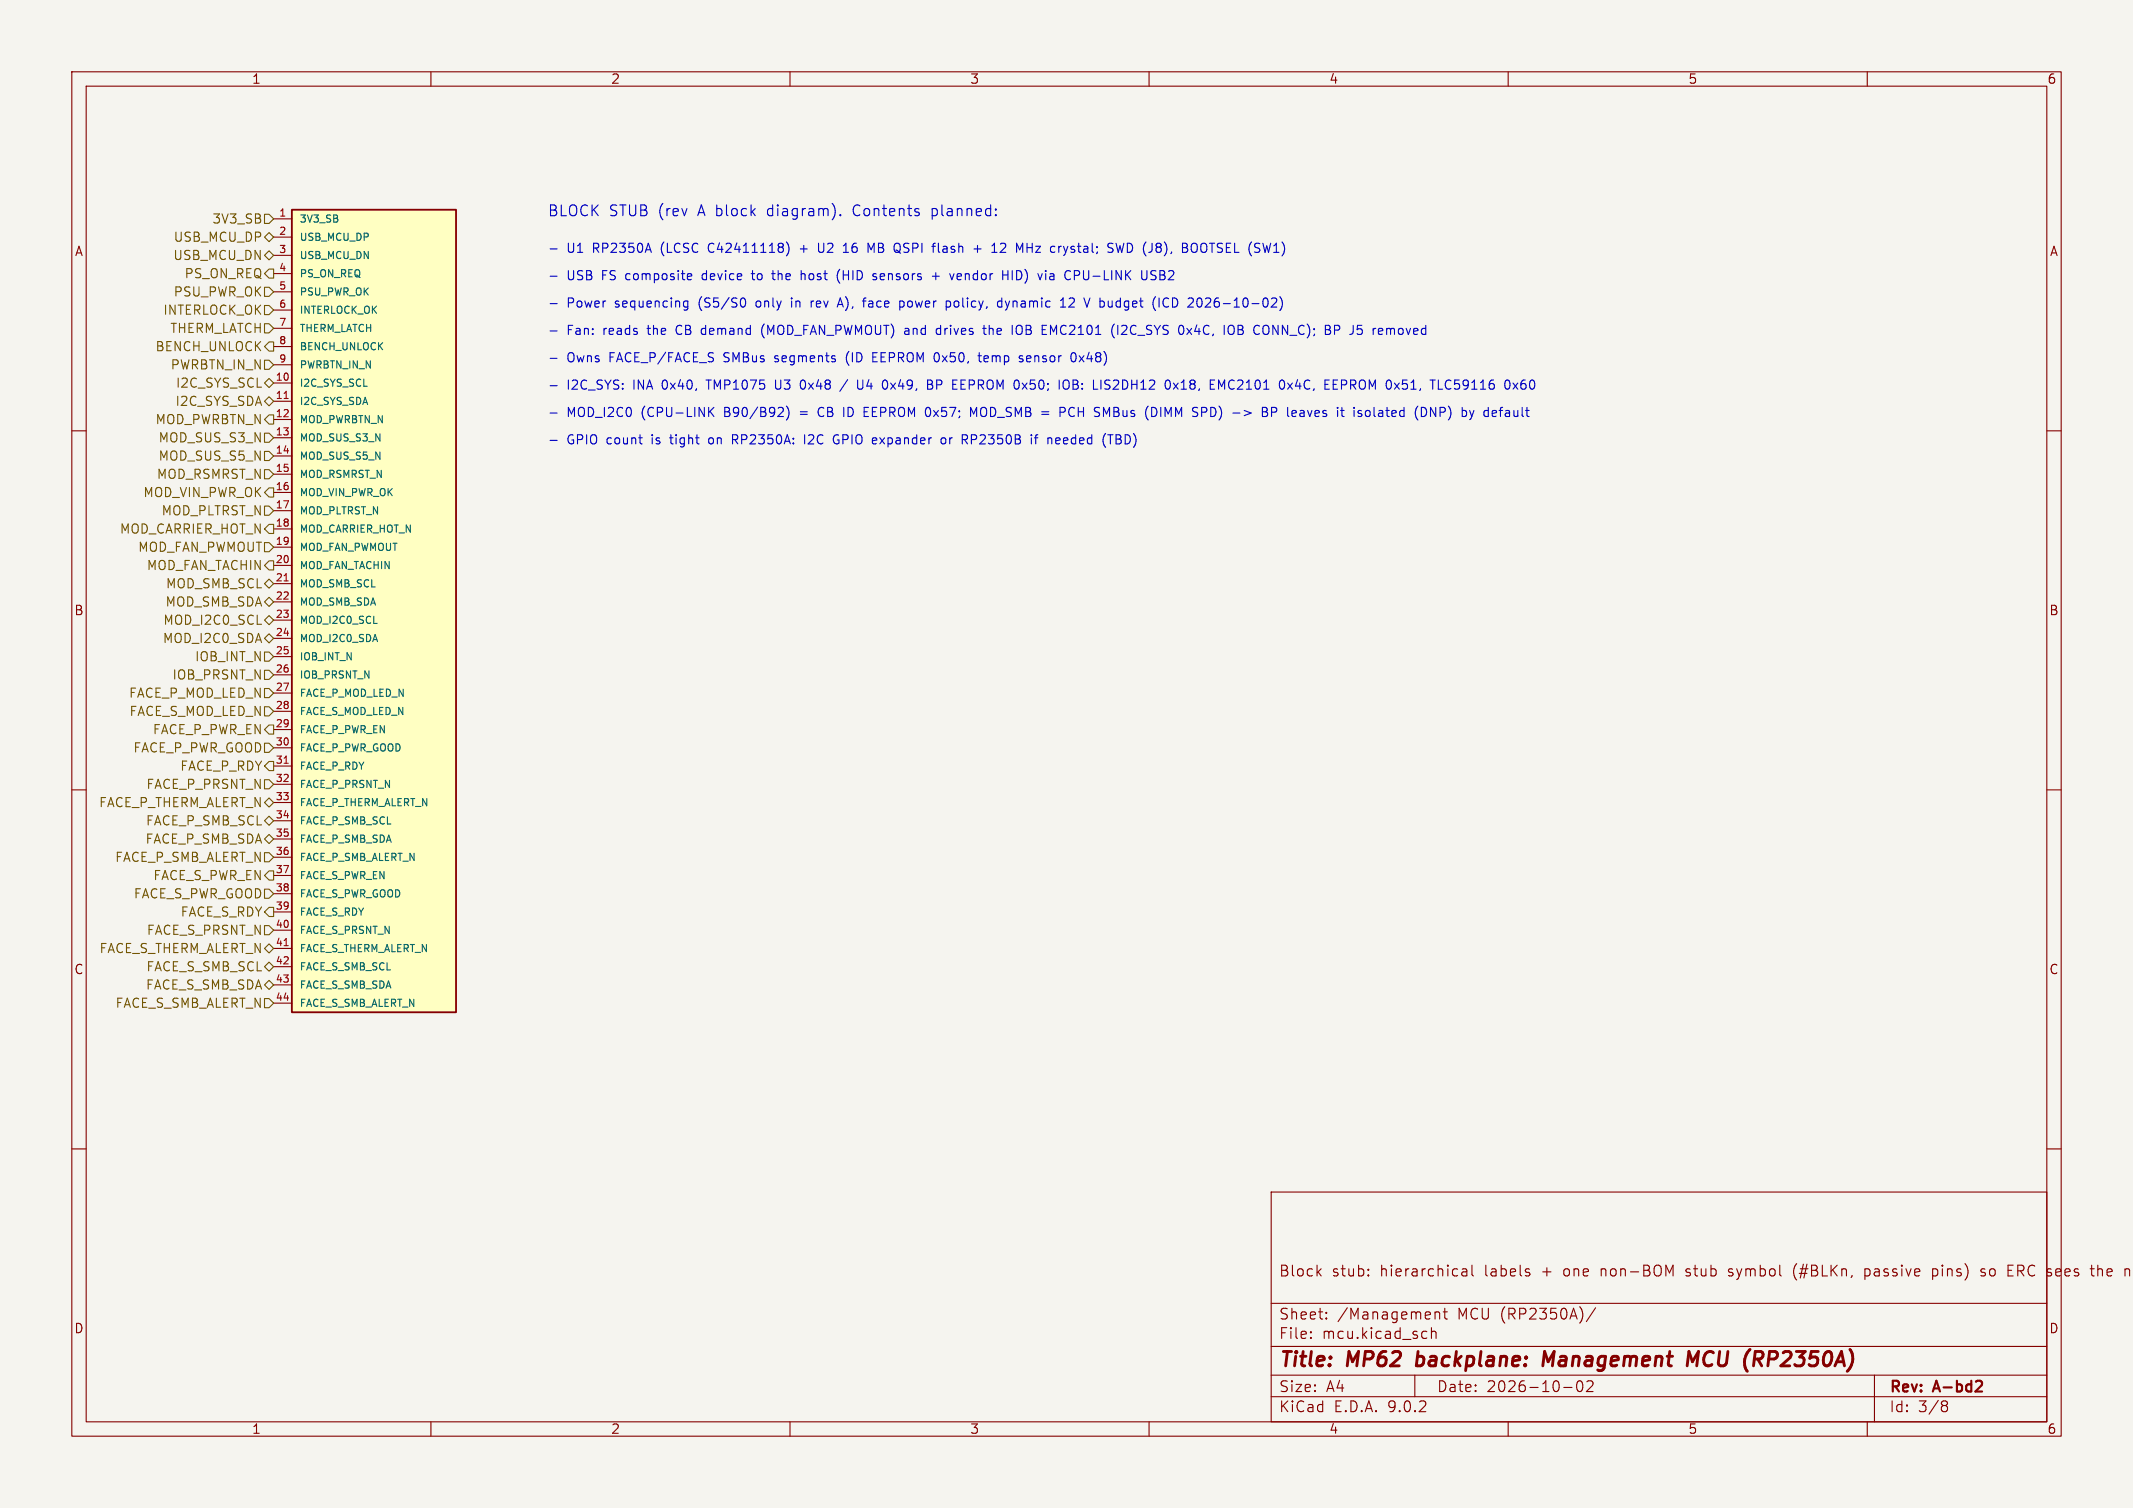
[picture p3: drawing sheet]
<svg xmlns="http://www.w3.org/2000/svg" width="297mm" height="210mm" viewBox="0 0 297 210" stroke-linecap="round" stroke-linejoin="round" font-family="sans-serif">
<path d="M0 0h297v210h-297z" fill="#f5f4ef" stroke="#f5f4ef" stroke-width=".14"/>
<g fill="none" stroke="#840000" stroke-width=".15">
<path d="M10 10h277v190h-277zM12 12h273v186h-273zM60 10v2M110 10v2M160 10v2M210 10v2M260 10v2M10 60h2M285 60h2M10 110h2M285 110h2M10 160h2"/>
<path d="M177 166h108v32h-108zM183.5 177.1l.5 .6M184 176.7l-.6 .6M190.5 177.6h.1l-.1 .1M190.5 176.8h.1l-.1 .1M190.5 177.6v.1M190.5 176.8v.1M203.6 176.8l.1-.1 .5 .1v.9M204.2 177.1h-.5a.29 .29 0 0 0-.2 .3 .29 .29 0 0 0 .2 .3l.5-.1M205 176.2v1.3l.2 .2M213 177.3v.1v.2M234.7 177.6l.2 .1"/>
<path d="M234.8 176.8l-.1 .1 .1 .2M240.7 177.6l.4 .1M240.9 176.7l-.2 .2v.2l.2 .1M250.2 176a1.72 1.72 0 0 0 0 2.3M259.7 176.8l.1-.1 .4 .1M259.7 177.6l.1 .1 .4-.1M259.7 176.7v1.5M269.1 176.8l.4-.1 .3 .3M269.1 176.7v1.5M269.8 177.4l-.3 .3-.4-.1M276.4 176.8l-.4-.1-.2 .2 .1 .2 .5 .2 .1 .1-.1 .2-.2 .1-.4-.1M279.6 177.7h.7"/>
<path d="M279.6 176.2h.7M285 160h2M292.1 176.2v1.5M292.5 176.7l-.4 .1M60 198v2M110 198v2M160 198v2M177 194.5h108M177 191.5h108M177 187.5h108M177 181.5h108M182.5 186.3h.1l-.1 .1"/>
<path d="M182.5 186.3v.1M182.5 185.5v.1M182.5 185.5h.1l-.1 .1M184.7 183.6v.1M184.7 183.6h-.1l.1 .1M184.7 182.8v.1M184.7 182.8h-.1l.1 .1M197 191.5v3M198.2 185.4l.5 .1M198.7 186.3l-.5 .1M199.3 185.5a.37 .37 0 0 1 .7 .1v.8M199.3 184.9v1.5"/>
<path d="M199.8 182.7v1M199.8 182.8a.37 .37 0 0 1 .7 .1v.8M201 182.7h.5M201.2 182.2v1.3v.1l.3 .1M210 198v2M217.7 193.2h1.2M219.7 192.4a1.02 1.02 0 0 0 .2 1.4h.1a.91 .91 0 0 0 .2-1.4M221.7 192.4l.1 .2-.1 .3-.8 .9h.9M222.2 182.1l-1.3 2M260 198v2M261 191.5v6.5M270.6 195.1l.4 .1a.31 .31 0 0 1 .2 .3 .31 .31 0 0 1-.3 .2"/>
<path d="M270.6 195.7h.3M270.9 195.7l.2 .2 .1 .4-.2 .2-.4 .1"/>
</g>
<path d="M275.1 193.8h.9M275.9 192.4l.1 .2-.1 .3" fill="none" stroke="#840000" stroke-width=".3"/>
<path d="M197.2 190.1l.2 .1M197.5 188.2l-.3 2M216.4 188.2l-.8 1.4-.5-1.4-.3 2M234.9 190.2l.3-2 .5 1.4 .8-1.4-.2 2M244.4 188.2h.8l.1 .1M244.8 189.3l.5 .9M245.3 189.1l-.3 .2h-.7" fill="none" stroke="#840000" stroke-width=".4"/>
<path d="M40.6 29.2h22.9v111.8h-22.9z" fill="#ffffc2"/>
<path d="M40.6 29.2h22.9v111.8h-22.9z" fill="none" stroke="#840000" stroke-width=".25"/>
<g fill="none" stroke="#840000" stroke-width=".15">
<path d="M38.1 30.5h2.5M38.1 33h2.5M38.1 35.6h2.5M38.1 38.1h2.5M38.1 40.6h2.5M38.1 43.2h2.5M38.1 45.7h2.5M38.1 48.3h2.5M38.1 50.8h2.5M38.1 53.3h2.5M38.1 55.9h2.5M38.1 58.4h2.5"/>
<path d="M38.1 61h2.5M38.1 63.5h2.5M38.1 66h2.5M38.1 68.6h2.5M38.1 71.1h2.5M38.1 73.7h2.5M38.1 76.2h2.5M38.1 78.7h2.5M38.1 81.3h2.5M38.1 83.8h2.5M38.1 86.4h2.5M38.1 88.9h2.5"/>
<path d="M38.1 91.4h2.5M38.1 94h2.5M38.1 96.5h2.5M38.1 99.1h2.5M38.1 101.6h2.5M38.1 104.1h2.5M38.1 106.7h2.5M38.1 109.2h2.5M38.1 111.8h2.5M38.1 114.3h2.5M38.1 116.8h2.5M38.1 119.4h2.5"/>
<path d="M38.1 121.9h2.5M38.1 124.5h2.5M38.1 127h2.5M38.1 129.5h2.5M38.1 132.1h2.5M38.1 134.6h2.5M38.1 137.2h2.5M38.1 139.7h2.5"/>
</g>
<path d="M39.6 55.5h.5M39.6 80.9h.5M39.6 106.3h.5M39.6 131.7h.5" fill="none" stroke="#a90000" stroke-width=".15"/>
<g fill="none" stroke="#725600" stroke-width=".15">
<path d="M36.8 33l.7-.6 .6 .6-.6 .7zM36.8 29.8h.7l.6 .7-.6 .6h-.7zM36.8 35.6l.7-.7 .6 .7-.6 .6zM37.5 37.5h.6v1.2h-.6l-.7-.6zM36.8 40h.7l.6 .6-.6 .7h-.7zM36.8 42.5h.7l.6 .7-.6 .6h-.7zM36.8 45.1h.7l.6 .6-.6 .7h-.7zM36.8 50.2h.7l.6 .6-.6 .6h-.7zM36.8 53.3l.7-.6 .6 .6-.6 .7zM36.8 55.9l.7-.7 .6 .7-.6 .6zM37.5 47.6h.6v1.3h-.6l-.7-.6zM37.5 57.8h.6v1.3h-.6l-.7-.7z"/>
<path d="M36.8 65.4h.7l.6 .6-.6 .7h-.7zM36.8 60.3h.7l.6 .7-.6 .6h-.7zM36.8 62.9h.7l.6 .6-.6 .6h-.7zM36.8 70.5h.7l.6 .6-.6 .7h-.7zM36.8 75.6h.7l.6 .6-.6 .6h-.7zM37.5 78.1h.6v1.3h-.6l-.7-.7zM37.5 67.9h.6v1.3h-.6l-.7-.6zM37.5 73h.6v1.3h-.6l-.7-.6zM36.8 81.3l.7-.7 .6 .7-.6 .6zM36.8 83.8l.7-.6 .6 .6-.6 .7zM36.8 86.4l.7-.7 .6 .7-.6 .6zM36.8 88.9l.7-.6 .6 .6-.6 .6z"/>
<path d="M36.8 90.8h.7l.6 .6-.6 .7h-.7zM36.8 93.3h.7l.6 .7-.6 .6h-.7zM36.8 95.9h.7l.6 .6-.6 .7h-.7zM36.8 98.4h.7l.6 .7-.6 .6h-.7zM36.8 108.6h.7l.6 .6-.6 .7h-.7zM36.8 103.5h.7l.6 .6-.6 .7h-.7zM36.8 106.7l.7-.7h.6v1.3h-.6zM36.8 111.8l.7-.7 .6 .7-.6 .6zM36.8 114.3l.7-.6 .6 .6-.6 .6zM36.8 116.8l.7-.6 .6 .6-.6 .7zM36.8 118.7h.7l.6 .7-.6 .6h-.7zM37.5 101h.6v1.2h-.6l-.7-.6z"/>
<path d="M36.8 123.8h.7l.6 .7-.6 .6h-.7zM36.8 128.9h.7l.6 .6-.6 .7h-.7zM36.8 134.6l.7-.6 .6 .6-.6 .7zM36.8 137.2l.7-.7 .6 .7-.6 .6zM36.8 139.1h.7l.6 .6-.6 .6h-.7zM37.5 121.3h.6v1.3h-.6l-.7-.7zM37.5 126.4h.6v1.2h-.6l-.7-.6zM37.5 131.4l.6 .7-.6 .6-.7-.6z"/>
</g>
<g fill="none" stroke="#0000c2" stroke-width=".15">
<path d="M76.6 38.5h1M76.6 34.7h1M95.9 38.1l.4 .1v.2l-.6 .1M96.3 38.9l-.4 .1M104.6 38.1h.5M104.8 37.7v1.2M107.4 38.1h.5M107.6 37.7v1.1l.1 .1 .2 .1M109.5 33.7a1.46 1.46 0 0 1 0 1.9M111.4 34.7h1M111.6 38.2l.3-.1 .2 .2M111.6 37.7v1.3"/>
<path d="M114 33.9v1l.1 .2h.4M116.9 37.5a1.46 1.46 0 0 0 0 1.9M117 29.9l.1 .1h-.1M117 29.9l-.1 .1h.1M117 29.9v.1M117.4 35.1h.7M117.5 34.2l.3-.3v1.2M120.9 33.9l.4 .9 .4-.9M121.9 38.5l.2 .2-.2 .3M121.9 38.1l.1 .1M125.3 35.2l.1 .1M125.3 34.1v.9"/>
<path d="M129.8 29v1.5M129.8 30h.1M129.8 38.5h1M129.9 29l-.1 .1M130.3 38v1M130.7 35l.1 .1M133.7 38.1h-.3l-.1 .2v.6l.4 .1M133.9 38.4l-.6 .1M135.6 34.7h1M136.1 34.2v.9M139.6 38.3h.7M139.8 33.9h-.3l-.2 .1"/>
<path d="M140 34.4l-.7 .7h.7M140.3 37.7v1.3M140.9 37.7v1.3M143 33.9v1.2M143 34.5h.7M146.3 38.1l-.1 .1M146.3 38.5a.25 .25 0 0 0-.2 .2 .25 .25 0 0 0 .2 .3M148.1 34.3l.3 .8M148.3 35.4l-.2 .2M149.6 37.7h.5l.2 .1M150.3 38.2l-.2 .2h-.5M154.7 34.5l.3 .3-.1 .2-.2 .1"/>
<path d="M154.8 33.9h.2M155.4 33.9l.3 1.2 .2-.9 .3 .9 .3-1.2M159.7 37.7l-.1 1.1M161 37.7h-.5l-.2 .1v.4l.5 .2 .2 .3-.3 .3-.5-.1M166 33.9a.42 .42 0 0 1 .5 0 .42 .42 0 0 1 .2 .4v.4a.42 .42 0 0 1-.2 .4 .42 .42 0 0 1-.5 0M167.3 34.1v.9M76.6 42.3h1M76.6 46.1h1M76.6 53.7h1M76.6 57.5h1M76.6 49.9h1M95.3 42.7h.5"/>
<path d="M95.3 42h.5M95.8 41.9v1l-.3 .3-.3-.1M97.8 45.8l-.2 .2v.3l.2 .2M98.9 57.3l.5 .7M99.4 56.7l-.7 .8M103.4 41.5h.1a.79 .79 0 0 1 0 1.3h-.1M106.4 45.1a1.46 1.46 0 0 0 0 2M108 52.9v1.1l.2 .2M109 56.8l.1 .2-.1 .3-.7 .7h.8M109.5 56.6a1.46 1.46 0 0 1 0 1.9M110.2 41.5v.1M110.2 41.9v.9"/>
<path d="M111.9 52.9h-.2a.79 .79 0 0 0 0 1.3h.2M112.9 41.9v.9M113.3 41.9l-.2 .1-.2 .2M114.2 56.8l-.3 .5 .1 .4 .2 .2M116.6 42.8l.4-1.3 .4 1.3M116.7 42.4h.6M118 49.3l-.2 .5 .2 .7M118 52.9l-1.1 1.6M119.4 52.9v1.1l.3 .2 .3-.1 .1-.1v-1.1M120.1 41.9h.5M120.3 58h.6M120.3 57.3h.5"/>
<path d="M120.3 56.7h.6M120.4 41.5h.2M121.5 49.7h.5M122.1 49.1h-.6v1.3h.6M123.4 53l.2 .4v.3l-.2 .4M125.3 42l.3-.1 .3 .3v.3l-.1 .2h-.5M126.1 45.7l.4 .1M126.6 46l-.5 .1M126.6 46.5l-.5 .1M129.2 52.9h.4l.2 .1v.3l-.2 .2a.34 .34 0 0 1 .3 .3 .34 .34 0 0 1-.3 .4h-.4zM129.2 53.5h.4M130.5 45.8h.5"/>
<path d="M130.5 46.5h.5M131 45.3v1.3M132.1 41.9l.3 .3v.3l-.3 .3M132.9 42v.6M133.8 53.5h.4M134.4 52.9h-.6v1.3h.6M135.1 58v-1.3l.5 .9 .4-.9v1.3M136.2 49.5h.5M136.4 49.1v1.1v.1l.3 .1M136.8 45.7h.5M137 45.3v1.1l.1 .1 .2 .1M137.7 45.3v1.3"/>
<path d="M137.9 45.7l-.2 .2M139.5 42l-.4-.1-.2 .3v.3l.1 .2h.5M139.5 41.5v1.3M140 41.9l.3 .9-.1 .3-.2 .1M142 49.9l.3 .1 .2 .1-.1 .2-.4 .1M142 49.6h.4M142.2 45.4a.42 .42 0 0 0-.5-.1 .42 .42 0 0 0-.2 .4v.5a.42 .42 0 0 0 .2 .3 .42 .42 0 0 0 .5 0M146.7 46.2l-.4-.9v1.3M147.7 42.8h.7M147.9 41.7l.1-.2v1.3M148 53.3a.42 .42 0 0 1 .4-.4 .42 .42 0 0 1 .5 .4v.5a.42 .42 0 0 1-.5 .4 .42 .42 0 0 1-.4-.4M148.3 56.9v.4"/>
<path d="M149.1 56.8l-.3 .5 .1 .4 .2 .2M149.3 49.2l.2-.1a.79 .79 0 0 1 0 1.3l-.2-.1M149.4 41.5h-.3l-.2 .1M149.5 42l-.7 .8h.8M153.6 56.7l.5 .9M153.8 54.1l.5 .1M154.4 52.9h-.3l-.3 .3 .2 .3 .3 .1M155 46.8l.2 .3M155.2 45.1l-.2 .3M155.6 45.3v1.3M156.4 45.3l-.2 .1M156.9 45.9l-.8 .7h.8"/>
<path d="M160.7 56.7a.68 .68 0 0 1 .4 .7 .68 .68 0 0 1-.4 .6M162.7 41.6a.51 .51 0 0 0-.6 0 .51 .51 0 0 0-.2 .6 .48 .48 0 0 0 .3 .5 .48 .48 0 0 0 .5-.1M163.4 53.3l.7 .9M164.1 53.3l-.7 .9M165.3 45.7l.6 .9M165.9 45.7l-.6 .9M167.3 41.7v.8M167.3 56.7h.5l.2 .3M168 57.2l-.2 .2h-.5M169.7 52.9l.4 .9 .4-.9v1.3M171.3 45.3a.43 .43 0 0 1 .6 .4v.5a.43 .43 0 0 1-.6 .4M172.4 45.9h.4"/>
<path d="M172.8 45.3h-.4v1.3h.5M173.2 57.2l1 .3-1 .4M176.4 45.3l.1 .1a.81 .81 0 0 1-.1 1.2M176.4 57.5v.4M177.1 57.4l.6-.1 .1-.1-.1-.3-.2-.2h-.4v1.3M178.4 41.7l.2 .5-.2 .7M179.3 53.3l.7 .9M180 53.3l-.7 .9M180.7 52.9l-.3 .9h.8M181.5 57.2l.1 .8M181.6 57.9l-.1 .1M181.6 57.5h-.1"/>
<path d="M185.8 45.3h.5l.2 .2-.1 .4-.6 .1M187.4 53l-.6-.1v1.3M187.4 53.5l-.6 .1M188.5 56.7v.2M188.5 57.2v.8M191.3 56.7v1.1l.2 .2M193.4 45.7l.2 .2M193.6 45.9v.7M194 45.7l-.3 .1-.1 .1M198.6 57v.7M199.9 56.7v1.3l-.7-1.3v1.3M201.3 53.9a.44 .44 0 0 0 .7 .2"/>
<path d="M202 53a.45 .45 0 0 0-.7 .2M207.1 57.2h-.4l-.1 .2 .1 .5 .4 .1M209.8 57.2h.3l.1 .8M210.2 57.5h-.4M210.2 57.9l-.4 .1M211.8 53.7l.2-.3h.2l.3 .3v.3l-.3 .2-.3-.1-.1-.1M212.4 52.9a.5 .5 0 0 0-.6 .6M76.6 61.3h1M98.8 61l-.1 .2v.4l.1 .2M102 61.2h.5M102.3 61.2l.4 .6M102.5 60.5h-.5v1.3"/>
<path d="M112 60.5v1.3M112.6 60.6v.1M113.3 61.1l-.8 .7h.8M116.3 60.6h.5M116.6 61.3h.2M116.8 61.7l-.2 .1h-.3M131.2 61h.3l.2 .2v.4l-.2 .2h-.3l-.2-.2v-.4zM135.3 61.2h.4M135.7 60.5h-.4v1.3M144 61h.5M144.5 60.5l-.2 .1-.1 .1v1.1M147.1 61.8h.4"/>
<path d="M147.1 61h.3h.1l.1 .3-.6 .1M154.3 60.5h.7M154.6 60.5v1.3M155.4 61.2h.4M155.8 60.5h-.4v1.3h.5"/>
</g>
<g font-size="2.8" fill="#840000">
<text x="178" y="190.9">Title:</text>
<text x="187.7" y="190.9">MP62</text>
<text x="198.1" y="190.9">backplane:</text>
<text x="216.5" y="190.9">Management</text>
<text x="237.4" y="190.9">MCU</text>
<text x="246.1" y="190.9">(RP2350A)</text>
</g>
<g font-size="2.1" fill="#0000c2">
<text x="76.2" y="30.2">BLOCK</text>
<text x="84.8" y="30.2">STUB (rev</text>
<text x="97.4" y="30.2">A block</text>
<text x="107.3" y="30.2">diagram).</text>
<text x="119.4" y="30.2">Contents</text>
<text x="130.4" y="30.2">planned:</text>
</g>
<g font-size="2.1" fill="#840000">
<text x="178" y="178">Block</text>
<text x="185.4" y="178">stub:</text>
<text x="192.2" y="178">hierarchical</text>
<text x="206.9" y="178">labels</text>
<text x="215" y="178">+</text>
<text x="218.1" y="178">one</text>
<text x="223.4" y="178">non-BOM</text>
<text x="235.5" y="178">stub</text>
<text x="241.5" y="178">symbol</text>
<text x="250.7" y="178">(#BLKn,</text>
<text x="260.8" y="178">passive</text>
<text x="270.4" y="178">pins)</text>
<text x="277.3" y="178">so</text>
<text x="281.2" y="178">ERC</text>
<text x="286.8" y="178">sees</text>
<text x="293.1" y="178">the</text>
<text x="178" y="184">Sheet:</text>
<text x="186.2" y="184">/Management</text>
<text x="203" y="184">MCU (RP2350A)/</text>
<text x="178" y="186.7">File:</text>
<text x="184.1" y="186.7">mcu.kicad_sch</text>
<text x="178" y="196.9">KiCad</text>
<text x="178" y="194.1">Size:</text>
<text x="184.7" y="194.1">A4</text>
<text x="185.7" y="196.9">E.D.A.</text>
<text x="193.3" y="196.9">9.0.2</text>
<text x="200" y="194.1">Date:</text>
<text x="207" y="194.1">2026-10-02</text>
<text x="263" y="194.3">Rev:</text>
<text x="263" y="196.9">Id:</text>
<text x="267.1" y="196.9">3/8</text>
<text x="269.4" y="194.3">A-bd2</text>
</g>
<g font-size="1.8" fill="#840000">
<text x="35" y="11.9">1</text>
<text x="85" y="11.9">2</text>
<text x="135" y="11.9">3</text>
<text x="185" y="11.9">4</text>
<text x="235" y="11.9">5</text>
<text x="285" y="11.9">6</text>
<text x="10.3" y="35.9">A</text>
<text x="285.3" y="35.9">A</text>
<text x="10.3" y="85.9">B</text>
<text x="285.3" y="85.9">B</text>
<text x="10.3" y="135.9">C</text>
<text x="285.3" y="135.9">C</text>
<text x="10.3" y="185.9">D</text>
<text x="285.3" y="185.9">D</text>
<text x="35" y="199.9">1</text>
<text x="85" y="199.9">2</text>
<text x="135" y="199.9">3</text>
<text x="185" y="199.9">4</text>
<text x="235" y="199.9">5</text>
<text x="285" y="199.9">6</text>
</g>
<g font-size="1.8" fill="#725600">
<text x="24.1" y="33.9">USB_MCU_DP</text>
<text x="29.5" y="31.3">3V3_SB</text>
<text x="24" y="36.4">USB_MCU_DN</text>
<text x="24.1" y="41.5">PSU_PWR_OK</text>
<text x="25.6" y="39">PS_ON_REQ</text>
<text x="22.6" y="44">INTERLOCK_OK</text>
<text x="23.6" y="46.6">THERM_LATCH</text>
<text x="21.6" y="49.1">BENCH_UNLOCK</text>
<text x="23.7" y="51.7">PWRBTN_IN_N</text>
<text x="21.6" y="59.3">MOD_PWRBTN_N</text>
<text x="24.3" y="56.7">I2C_SYS_SDA</text>
<text x="24.4" y="54.2">I2C_SYS_SCL</text>
<text x="22" y="61.8">MOD_SUS_S3_N</text>
<text x="22" y="64.4">MOD_SUS_S5_N</text>
<text x="19.9" y="69.4">MOD_VIN_PWR_OK</text>
<text x="21.7" y="66.9">MOD_RSMRST_N</text>
<text x="22.4" y="72">MOD_PLTRST_N</text>
<text x="16.6" y="74.5">MOD_CARRIER_HOT_N</text>
<text x="19.1" y="77.1">MOD_FAN_PWMOUT</text>
<text x="20.3" y="79.6">MOD_FAN_TACHIN</text>
<text x="23" y="82.1">MOD_SMB_SCL</text>
<text x="22.6" y="89.8">MOD_I2C0_SDA</text>
<text x="22.6" y="87.2">MOD_I2C0_SCL</text>
<text x="23" y="84.7">MOD_SMB_SDA</text>
<text x="23.9" y="94.8">IOB_PRSNT_N</text>
<text x="27.1" y="92.3">IOB_INT_N</text>
<text x="17.9" y="97.4">FACE_P_MOD_LED_N</text>
<text x="17.9" y="99.9">FACE_S_MOD_LED_N</text>
<text x="18.5" y="105">FACE_P_PWR_GOOD</text>
<text x="21.2" y="102.5">FACE_P_PWR_EN</text>
<text x="25" y="107.5">FACE_P_RDY</text>
<text x="13.7" y="112.6">FACE_P_THERM_ALERT_N</text>
<text x="20.3" y="110.1">FACE_P_PRSNT_N</text>
<text x="20.2" y="117.7">FACE_P_SMB_SDA</text>
<text x="20.2" y="115.2">FACE_P_SMB_SCL</text>
<text x="15.9" y="120.2">FACE_P_SMB_ALERT_N</text>
<text x="18.5" y="125.3">FACE_S_PWR_GOOD</text>
<text x="21.3" y="122.8">FACE_S_PWR_EN</text>
<text x="20.3" y="130.4">FACE_S_PRSNT_N</text>
<text x="25.1" y="127.9">FACE_S_RDY</text>
<text x="13.8" y="132.9">FACE_S_THERM_ALERT_N</text>
<text x="20.3" y="135.5">FACE_S_SMB_SCL</text>
<text x="16" y="140.6">FACE_S_SMB_ALERT_N</text>
<text x="20.2" y="138">FACE_S_SMB_SDA</text>
</g>
<g font-size="1.8" fill="#0000c2">
<text x="78.9" y="35.3">U1</text>
<text x="82.7" y="35.3">RP2350A</text>
<text x="92.3" y="35.3">(LCSC</text>
<text x="99.1" y="35.3">C42411118)</text>
<text x="112" y="35.3">+</text>
<text x="114.8" y="35.3">U2</text>
<text x="118.5" y="35.3">16</text>
<text x="122.1" y="35.3">MB</text>
<text x="126" y="35.3">QSPI</text>
<text x="131.6" y="35.3">flash</text>
<text x="137.5" y="35.3">+</text>
<text x="140.2" y="35.3">12</text>
<text x="143.8" y="35.3">MHz</text>
<text x="148.8" y="35.3">crystal;</text>
<text x="157" y="35.3">SWD (J8),</text>
<text x="167.7" y="35.3">BOOTSEL (SW1)</text>
<text x="78.9" y="39.1">USB</text>
<text x="83.9" y="39.1">FS composite</text>
<text x="98.2" y="39.1">device</text>
<text x="105.4" y="39.1">to</text>
<text x="108.4" y="39.1">the</text>
<text x="112.6" y="39.1">host</text>
<text x="117.8" y="39.1">(HID</text>
<text x="123" y="39.1">sensors</text>
<text x="131.5" y="39.1">+</text>
<text x="134.2" y="39.1">vendor</text>
<text x="141.7" y="39.1">HID)</text>
<text x="146.9" y="39.1">via</text>
<text x="150.8" y="39.1">CPU-LINK</text>
<text x="161.6" y="39.1">USB2</text>
<text x="78.9" y="42.9">Power</text>
<text x="78.9" y="46.7">Fan:</text>
<text x="84.1" y="46.7">reads</text>
<text x="85.7" y="42.9">sequencing</text>
<text x="90.5" y="46.7">the</text>
<text x="94.6" y="46.7">CB</text>
<text x="97.6" y="42.9">(S5/S0</text>
<text x="98.3" y="46.7">demand</text>
<text x="105.7" y="42.9">only</text>
<text x="106.9" y="46.7">(MOD_FAN_PWMOUT)</text>
<text x="110.8" y="42.9">in</text>
<text x="113.8" y="42.9">rev</text>
<text x="117.8" y="42.9">A),</text>
<text x="121.5" y="42.9">face</text>
<text x="126.7" y="42.9">power</text>
<text x="127" y="46.7">and</text>
<text x="131.6" y="46.7">drives</text>
<text x="133.4" y="42.9">policy,</text>
<text x="138.4" y="46.7">the</text>
<text x="140.8" y="42.9">dynamic</text>
<text x="142.6" y="46.7">IOB</text>
<text x="147" y="46.7">EMC2101</text>
<text x="149.8" y="42.9">12</text>
<text x="153.3" y="42.9">V budget</text>
<text x="156.8" y="46.7">(I2C_SYS</text>
<text x="163.2" y="42.9">(ICD</text>
<text x="166.4" y="46.7">0x4C,</text>
<text x="168.4" y="42.9">2026-10-02)</text>
<text x="172.9" y="46.7">IOB</text>
<text x="177.3" y="46.7">CONN_C);</text>
<text x="187.4" y="46.7">BP</text>
<text x="191.1" y="46.7">J5</text>
<text x="194.5" y="46.7">removed</text>
<text x="78.9" y="50.6">Owns</text>
<text x="85" y="50.6">FACE_P/FACE_S</text>
<text x="101.1" y="50.6">SMBus</text>
<text x="108.3" y="50.6">segments</text>
<text x="118.5" y="50.6">(ID</text>
<text x="122.4" y="50.6">EEPROM 0x50,</text>
<text x="137.6" y="50.6">temp</text>
<text x="143.4" y="50.6">sensor</text>
<text x="150.8" y="50.6">0x48)</text>
<text x="78.9" y="54.4">I2C_SYS:</text>
<text x="78.9" y="58.2">MOD_I2C0</text>
<text x="88.3" y="54.4">INA</text>
<text x="89.4" y="58.2">(CPU-LINK</text>
<text x="92.5" y="54.4">0x40,</text>
<text x="98.9" y="54.4">TMP1075</text>
<text x="101.1" y="58.2">B90/B92)</text>
<text x="108.6" y="54.4">U3</text>
<text x="111.8" y="58.2">=</text>
<text x="112.3" y="54.4">0x48</text>
<text x="114.6" y="58.2">CB</text>
<text x="118.3" y="58.2">ID</text>
<text x="120.6" y="54.4">U4</text>
<text x="121.3" y="58.2">EEPROM 0x57;</text>
<text x="124.4" y="54.4">0x49,</text>
<text x="130.8" y="54.4">BP</text>
<text x="134.5" y="54.4">EEPROM 0x50;</text>
<text x="136.6" y="58.2">MOD_SMB =</text>
<text x="149.4" y="58.2">PCH</text>
<text x="149.7" y="54.4">IOB:</text>
<text x="154.5" y="58.2">SMBus</text>
<text x="154.7" y="54.4">LIS2DH12</text>
<text x="161.8" y="58.2">(DIMM</text>
<text x="164.9" y="54.4">0x18,</text>
<text x="168.5" y="58.2">SPD)</text>
<text x="171.4" y="54.4">EMC2101</text>
<text x="174.3" y="58.2">-&gt;</text>
<text x="178.6" y="58.2">BP</text>
<text x="181.3" y="54.4">0x4C,</text>
<text x="182.3" y="58.2">leaves</text>
<text x="187.7" y="54.4">EEPROM 0x51,</text>
<text x="189.5" y="58.2">it</text>
<text x="192" y="58.2">isolated</text>
<text x="200.7" y="58.2">(DNP)</text>
<text x="203" y="54.4">TLC59116</text>
<text x="207.5" y="58.2">by</text>
<text x="210.8" y="58.2">default</text>
<text x="213.5" y="54.4">0x60</text>
<text x="78.9" y="62">GPIO count</text>
<text x="91" y="62">is</text>
<text x="93.8" y="62">tight</text>
<text x="99.4" y="62">on</text>
<text x="102.8" y="62">RP2350A:</text>
<text x="113.1" y="62">I2C</text>
<text x="117.3" y="62">GPIO expander</text>
<text x="132.7" y="62">or</text>
<text x="135.8" y="62">RP2350B</text>
<text x="145.6" y="62">if</text>
<text x="148.1" y="62">needed</text>
<text x="156" y="62">(TBD)</text>
</g>
<g font-size="1.4" fill="#a90000">
<text x="38.8" y="30.2">1</text>
<text x="38.8" y="32.8">2</text>
<text x="38.8" y="35.3">3</text>
<text x="38.8" y="37.8">4</text>
<text x="38.8" y="40.4">5</text>
<text x="38.8" y="42.9">6</text>
<text x="38.8" y="45.5">7</text>
<text x="38.3" y="53.1">10</text>
<text x="38.8" y="48">8</text>
<text x="38.8" y="50.5">9</text>
<text x="38.3" y="55.6">11</text>
<text x="38.3" y="58.2">12</text>
<text x="38.3" y="60.7">13</text>
<text x="38.3" y="63.2">14</text>
<text x="38.3" y="65.8">15</text>
<text x="38.3" y="68.3">16</text>
<text x="38.3" y="70.9">17</text>
<text x="38.3" y="73.4">18</text>
<text x="38.3" y="75.9">19</text>
<text x="38.3" y="78.5">20</text>
<text x="38.3" y="81">21</text>
<text x="38.3" y="83.6">22</text>
<text x="38.3" y="86.1">23</text>
<text x="38.3" y="88.6">24</text>
<text x="38.3" y="91.2">25</text>
<text x="38.3" y="93.7">26</text>
<text x="38.3" y="96.3">27</text>
<text x="38.3" y="98.8">28</text>
<text x="38.3" y="101.3">29</text>
<text x="38.3" y="103.9">30</text>
<text x="38.3" y="106.4">31</text>
<text x="38.3" y="109">32</text>
<text x="38.3" y="111.5">33</text>
<text x="38.3" y="114">34</text>
<text x="38.3" y="116.6">35</text>
<text x="38.3" y="119.1">36</text>
<text x="38.3" y="121.7">37</text>
<text x="38.3" y="124.2">38</text>
<text x="38.3" y="126.7">39</text>
<text x="38.3" y="129.3">40</text>
<text x="38.3" y="131.8">41</text>
<text x="38.3" y="134.4">42</text>
<text x="38.3" y="136.9">43</text>
<text x="38.3" y="139.4">44</text>
</g>
<g font-size="1.4" fill="#006464">
<text x="41.7" y="31.2">3V3_SB</text>
<text x="41.7" y="33.7">USB_MCU_DP</text>
<text x="41.7" y="36.3">USB_MCU_DN</text>
<text x="41.7" y="38.8">PS_ON_REQ</text>
<text x="41.7" y="41.4">PSU_PWR_OK</text>
<text x="41.7" y="43.9">INTERLOCK_OK</text>
<text x="41.7" y="46.4">THERM_LATCH</text>
<text x="41.7" y="49">BENCH_UNLOCK</text>
<text x="41.7" y="51.5">PWRBTN_IN_N</text>
<text x="41.7" y="54.1">I2C_SYS_SCL</text>
<text x="41.7" y="56.6">I2C_SYS_SDA</text>
<text x="41.7" y="59.1">MOD_PWRBTN_N</text>
<text x="41.7" y="61.7">MOD_SUS_S3_N</text>
<text x="41.7" y="64.2">MOD_SUS_S5_N</text>
<text x="41.7" y="66.8">MOD_RSMRST_N</text>
<text x="41.7" y="69.3">MOD_VIN_PWR_OK</text>
<text x="41.7" y="71.8">MOD_PLTRST_N</text>
<text x="41.7" y="74.4">MOD_CARRIER_HOT_N</text>
<text x="41.7" y="76.9">MOD_FAN_PWMOUT</text>
<text x="41.7" y="79.5">MOD_FAN_TACHIN</text>
<text x="41.7" y="82">MOD_SMB_SCL</text>
<text x="41.7" y="84.5">MOD_SMB_SDA</text>
<text x="41.7" y="87.1">MOD_I2C0_SCL</text>
<text x="41.7" y="89.6">MOD_I2C0_SDA</text>
<text x="41.7" y="92.2">IOB_INT_N</text>
<text x="41.7" y="94.7">IOB_PRSNT_N</text>
<text x="41.7" y="97.2">FACE_P_MOD_LED_N</text>
<text x="41.7" y="99.8">FACE_S_MOD_LED_N</text>
<text x="41.7" y="102.3">FACE_P_PWR_EN</text>
<text x="41.7" y="104.9">FACE_P_PWR_GOOD</text>
<text x="41.7" y="107.4">FACE_P_RDY</text>
<text x="41.7" y="109.9">FACE_P_PRSNT_N</text>
<text x="41.7" y="112.5">FACE_P_THERM_ALERT_N</text>
<text x="41.7" y="115">FACE_P_SMB_SCL</text>
<text x="41.7" y="117.6">FACE_P_SMB_SDA</text>
<text x="41.7" y="120.1">FACE_P_SMB_ALERT_N</text>
<text x="41.7" y="122.6">FACE_S_PWR_EN</text>
<text x="41.7" y="125.2">FACE_S_PWR_GOOD</text>
<text x="41.7" y="127.7">FACE_S_RDY</text>
<text x="41.7" y="130.3">FACE_S_PRSNT_N</text>
<text x="41.7" y="132.8">FACE_S_THERM_ALERT_N</text>
<text x="41.7" y="135.3">FACE_S_SMB_SCL</text>
<text x="41.7" y="137.9">FACE_S_SMB_SDA</text>
<text x="41.7" y="140.4">FACE_S_SMB_ALERT_N</text>
</g>
</svg>
